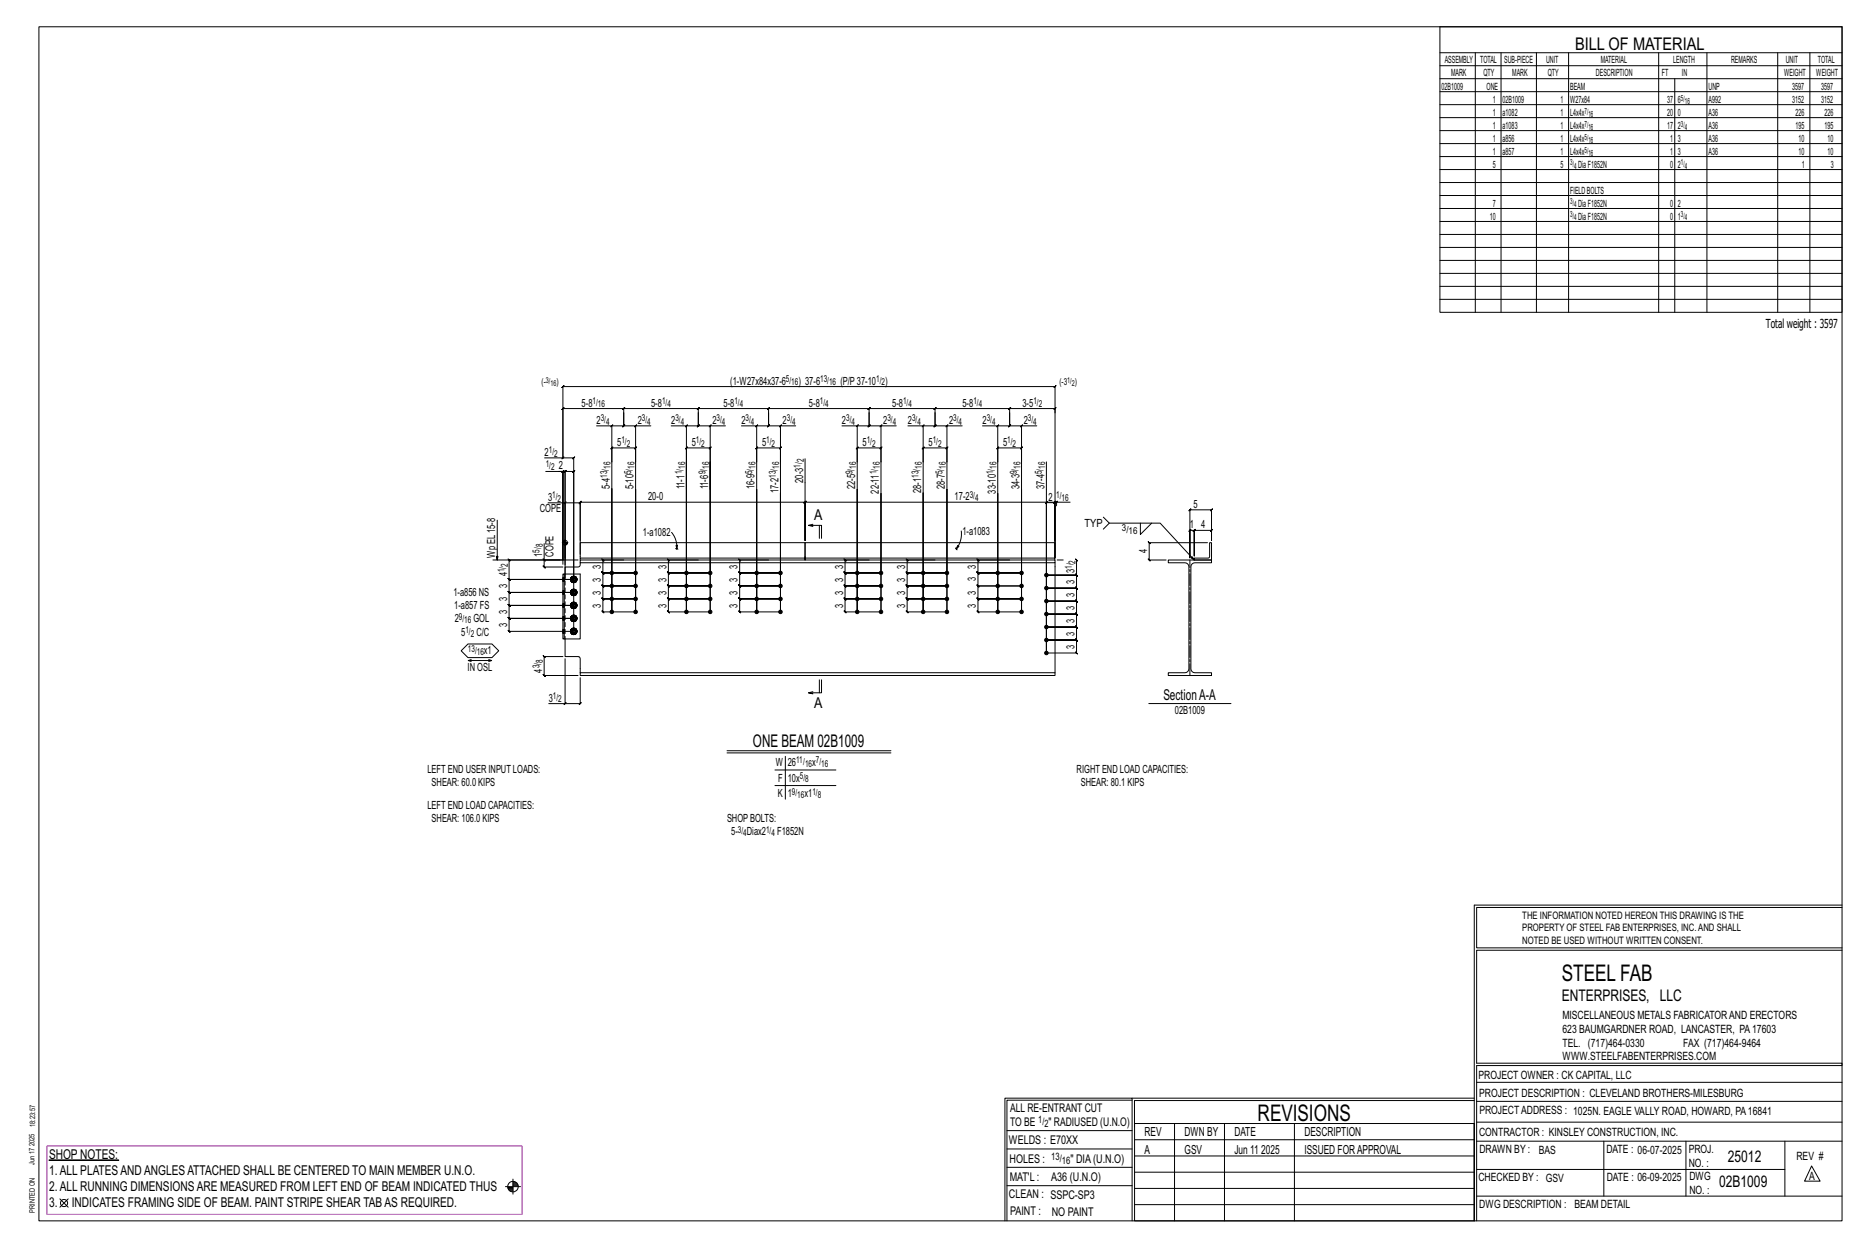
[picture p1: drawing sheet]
<svg xmlns="http://www.w3.org/2000/svg" width="914mm" height="610mm" viewBox="0 0 914 610" stroke-linecap="round" stroke-linejoin="round" font-family="sans-serif">
<g fill="#000" stroke="#000" stroke-width=".49">
<path d="M24 568h34z"/>
<circle cx="299" cy="280" r=".9"/>
<circle cx="299" cy="293" r=".9"/>
<circle cx="299" cy="287" r=".9"/>
<circle cx="299" cy="299" r=".9"/>
<circle cx="311" cy="280" r=".9"/>
<circle cx="311" cy="293" r=".9"/>
<circle cx="311" cy="287" r=".9"/>
<circle cx="311" cy="299" r=".9"/>
<circle cx="336" cy="287" r=".9"/>
<circle cx="336" cy="280" r=".9"/>
<circle cx="336" cy="299" r=".9"/>
<circle cx="336" cy="293" r=".9"/>
<circle cx="348" cy="299" r=".9"/>
<circle cx="348" cy="280" r=".9"/>
<circle cx="348" cy="293" r=".9"/>
<circle cx="348" cy="287" r=".9"/>
<circle cx="370" cy="293" r=".9"/>
<circle cx="370" cy="299" r=".9"/>
<circle cx="370" cy="280" r=".9"/>
<circle cx="370" cy="287" r=".9"/>
<circle cx="382" cy="280" r=".9"/>
<circle cx="382" cy="287" r=".9"/>
<circle cx="382" cy="293" r=".9"/>
<circle cx="382" cy="299" r=".9"/>
<circle cx="420" cy="293" r=".9"/>
<circle cx="420" cy="299" r=".9"/>
<circle cx="420" cy="280" r=".9"/>
<circle cx="420" cy="287" r=".9"/>
<circle cx="431" cy="299" r=".9"/>
<circle cx="431" cy="287" r=".9"/>
<circle cx="431" cy="293" r=".9"/>
<circle cx="431" cy="280" r=".9"/>
<circle cx="452" cy="280" r=".9"/>
<circle cx="452" cy="299" r=".9"/>
<circle cx="452" cy="293" r=".9"/>
<circle cx="452" cy="287" r=".9"/>
<circle cx="464" cy="280" r=".9"/>
<circle cx="464" cy="287" r=".9"/>
<circle cx="464" cy="293" r=".9"/>
<circle cx="464" cy="299" r=".9"/>
<circle cx="488" cy="280" r=".9"/>
<circle cx="488" cy="287" r=".9"/>
<circle cx="488" cy="299" r=".9"/>
<circle cx="488" cy="293" r=".9"/>
<circle cx="500" cy="280" r=".9"/>
<circle cx="500" cy="287" r=".9"/>
<circle cx="500" cy="293" r=".9"/>
<circle cx="500" cy="299" r=".9"/>
<circle cx="512" cy="288" r=".9"/>
<circle cx="512" cy="294" r=".9"/>
<circle cx="512" cy="281" r=".9"/>
<circle cx="512" cy="307" r=".9"/>
<circle cx="512" cy="300" r=".9"/>
<circle cx="512" cy="313" r=".9"/>
<circle cx="512" cy="319" r=".9"/>
</g>
<g fill="none" stroke="#000" stroke-width=".49">
<path d="M19 13h883v584h-883zM705 13h197v140h-197zM705 26h197M705 32h197M705 39h197M722 26v127M735 26v127M752 26v127M768 26v127M812 26v127M820 39v114M836 26v127"/>
<path d="M870 26v127M886 26v127M705 45h197M705 51h197M705 58h197M705 64h197M705 70h197M705 77h197M705 83h197M705 89h197M705 96h197M705 102h197"/>
<path d="M705 108h197M705 115h197M705 121h197M705 127h197M705 134h197M705 140h197M705 146h197M305 200h37h-1l1-1v3M342 200h34l1-1-1 3M376 200h49l1-1-1 3M425 200h33h-1l1-1v3M458 200h36l1-1-1 3"/>
<path d="M494 200h22l1-1-1 3M292 208h7v18M299 209l1-1zM305 200l1-1zM305 202v6h1l-1 1v-1h-6M305 202v6v1l1-1h-1h6M305 202l1-3-1 1h-29v-1l-1 1h1v24M311 209l1-1zM319 208h-8v18M329 208h7v91M336 209l1-1zM341 200l1-1z"/>
<path d="M342 202v6l-1 1 1-1h-6M342 202v6l-1 1 1-1h6M347 209l1-1zM355 208h-7v72M363 208h7v18M370 209l1-1zM376 200l1-1zM376 202v6h1l-1 1v-1h-6M376 202v6v1l1-1h-1h6M382 209l1-1zM390 208h-8v18M412 208h8v18"/>
<path d="M419 209l1-1zM425 200l1-1zM425 202v6h1l-1 1v-1h-5M425 202v6v1l1-1h-1h6M431 209l1-1zM439 208h-8v18M444 208h8v18M451 209l1-1zM457 200l1-1zM458 202v6l-1 1 1-1h-6M458 202v6l-1 1 1-1h6M463 209l1-1z"/>
<path d="M471 208h-7v18M481 208h7v18M488 209l1-1zM494 200l1-1zM494 202v6h1l-1 1v-1h-6M494 202v6v1l1-1h-1h6M500 209l1-1zM508 208h-8v18M267 224h9M267 231h9v43h-35M273 231h8h-1l1-1v1v52M276 224l-1 1 1-1z"/>
<path d="M276 224h5l-1 1 1-1v85h-32h1l-1-1v1v-6h1l-1-1v1h32h-32h1l-1-1v1v-7l1 1-1-1h32h-32l1 1-1-1v-6h1l-1-1v1h32h-32h1l-1-1v1v-7l1 1-1-1h32h-32l1 1-1-1v-9h1l-1-1v1h25M276 224v-35l-1 1 1-1h240v1l1-1h-1v84M276 230l-1 1zM277 231v-1l-1 1zM277 231v52M277 230l-1 1zM299 226v-7v1l1-1h-1h12v1l1-1h-1v7M299 226v73M311 226v73h-16l1 1-1-1v-6l1 1-1-1h16h-16l1 1-1-1v-6h1l-1-1v1h16h-16h1l-1-1v1v-7l1 1-1-1h16h-16l1 1-1-1v-6h1l-1-1v1h10M336 239v-13v73M348 239v-13v73M370 226v-7v1l1-1h-1h12v1l1-1h-1v7"/>
<path d="M370 226v73M382 226v73h-20l1 1-1-1v-6l1 1-1-1h20h-20l1 1-1-1v-6h1l-1-1v1h20h-20h1l-1-1v1v-7l1 1-1-1h20h-20l1 1-1-1v-6h1l-1-1v1h14M394 224v40M420 226v-7l-1 1 1-1h11v1l1-1h-1v7M420 226v73M431 226v73h-17v1l-1-1h1v-6v1l-1-1h1h17h-17v1l-1-1h1v-6l-1-1 1 1h17h-17l-1-1 1 1v-7v1l-1-1h1h17h-17v1l-1-1h1v-6l-1-1 1 1h11M452 226v-7l-1 1 1-1h12l-1 1 1-1v7M452 226v73M464 226v73h-20l1 1-1-1v-6l1 1-1-1h20h-20l1 1-1-1v-6h1l-1-1v1h20h-20h1l-1-1v1v-7l1 1-1-1h20h-20l1 1-1-1v-6h1l-1-1v1h14M488 226v-7v1l1-1h-1h12v1l1-1h-1v7M488 226v73M500 239v60h-21v1l-1-1h1v-6v1l-1-1h1h21h-21v1l-1-1h1v-6l-1-1 1 1h21h-21l-1-1 1 1v-7v1l-1-1h1h21h-21v1l-1-1h1v-6l-1-1 1 1h15"/>
<path d="M500 226v73M512 226v93M243 255v19M268 246h9v30M276 247l1-1zM277 246h7v1l1-1h-1v25M398 258l-2-1h6v6M398 257h-2M401 257v6M471 260a12 12 0 0 1-3 9M517 246l1-1-1 1zM517 246h-1l1-1-1 1v18v-18l1-1-1 1h-122l1-1-1 1v18v-18l1-1-1 1h-110l1-1-1 1v18"/>
<path d="M524 246h-7v1l-1 1v25M540 253l3 3h25l17 18M543 256l-3 3M558 256v5l6-5M582 250l1-1h-1h11v1l1-1h-1v15v-5h1l-1 1v-1h-8l-1 1 1-1v13v-13l-1 1 1-1h-3h1l-1 1v-1v14v-24zM266 273l1 1zM266 266v8h17M266 274v3l1 1-1-1h10M275 266h3M276 265v1M276 264v2M277 274v-43h-1v45"/>
<path d="M277 266v1M277 266h.1M278 266h.1M284 274h232v1h-232zM284 273v-7h110v8v-1h-110v1M284 275l-1 2h-6v4M284 275h.1M329 260a11 11 0 0 1 2 9M331 268v1M331 267h1l-1 2zM331 269h1M342 274h-15v-1l1 1h-1v6l1 1-1-1h21h-21l1 1-1-1v7v-1l1 1h-1h21h-21v-1l1 1h-1v6l1 1-1-1h21h-21l1 1-1-1v6l1 1-1-1h21"/>
<path d="M468 268v1M468 269h.1M469 267l-1 2zM516 273v-7h-122v7h122v1M516 273v-27l1-1-1 1h-4l1-1-1 1v73M516 275v54M518 274h2M527 274l-1-1 1 1v7h-1l1 1v-1h-15h15h-1l1 1v-1v7l-1-1 1 1h-15h15l-1-1 1 1v6h-1l1 1v-1h-15h15h-1l1 1v-1v6h-1l1 1v-1h-15h15h-1l1 1v-1v7l-1-1 1 1h-15h15l-1-1 1 1v6h-1l1 1v-1h-15h15h-1l1 1v-1v6h-1l1 1v-1h-15M572 274h21v1h-9l-1 2v50l1 2h9v1h-21v-1h9l1-2v-50l-1-2h-9zM585 273h7v-7h1v8h-8zM591 266h-28l-1-1 1 1v8l-1-1 1 1h8M276 281v32z"/>
<path d="M276 281h8v32h-8M279 296h1M279 290h1M279 283h1M279 289l1 1M280 297v1M280 291h.1M280 285h.1M280 296l-1 1M280 290h-1M280 283l-1 1M280 296v-1l-1 1 1 1"/>
<path d="M280 289l-1 1 1 1v-1M280 283v-1l-1 1 1 2v-1M280 297l1 1M280 291h1M280 284l1 1M280 295h.1M280 288v1M280 282h.1M281 295h-1M281 295h1M281 288l-1 1M281 289v-1l1 1"/>
<path d="M281 282l-1 1M281 282h1v1M281 295l1 1v1M281 289l1 1M281 283h1v1M282 297l-1 1v-1M282 291h-1M282 284v1h-1M282 297h.1M282 290v1M282 284v1M282 296l-1 1"/>
<path d="M282 290l-1 1M282 283l-1 1M282 295v1M282 289h.1M282 282v1M282 296h.1M282 289v1M282 283h.1M336 299v-80v1l1-1h-1h12l-1 1 1-1v80M226 318l3-3h12l3 3-3 4h-12zM277 313v8l7 1v7M279 309h1"/>
<path d="M279 303h1M279 308l1 1M279 302l1 1M280 310h.1M280 304h.1M280 309h-1M280 303h-1M280 308l-1 1 1 1v-1M280 302v-1l-1 2 1 1v-1M280 310h1M280 303l1 1M280 307v1"/>
<path d="M280 301h.1M281 307l-1 1M281 308v-1l1 1M281 301l-1 1M281 302v-1h1v1M281 308l1 1M281 302l1 1M282 310h-1M282 303v1h-1M282 309v1M282 303v1M282 309l-1 1"/>
<path d="M282 303h-1M282 308h.1M282 301v1M282 308v1M282 302v1M229 323h12l-2 1M231 323h-2l2 1M239 323h2M276 321h-10l1 1-1-1v9l1 1-1-1h17M277 322v22h-8M284 329h232v1h-232zM284 332v12h1l-1 1v-1h-7"/>
<path d="M398 338l-2 1M401 333v6M402 333v6h-6h2M276 345l1-1zM562 344h41M356 367h80M356 368h80M379 377h30M384 370v21M379 384h30M722 443v154M722 443h180"/>
<path d="M902 444h-179v20h179M902 465h-179v55h179v1h-179v76M554 538h-61v59M554 537h168M722 538h-167v13M723 539h179M723 530h179M493 553h61M555 550h167v47h-167zM555 558h167M575 550v47M599 550v47"/>
<path d="M634 550v47M723 549h179M723 558h179M785 558v27M825 558v27M874 558v27M251 577v7M251 579h2M251 580h3M251 578h2M493 571h61M493 562h61"/>
<path d="M555 573h167M555 566h167M723 572h151M887 570l4 8h-8zM29 587l4 4M33 587l-4 4M247 581h8M249 581h2M249 582h2M250 583h1M492 597v-60h62v60M493 580h61"/>
<path d="M555 589h167M555 581h167M723 585h179"/>
<circle cx="277" cy="266" r="1.2"/>
<circle cx="31" cy="589" r="1.8"/>
<circle cx="251" cy="581" r="2.6"/>
</g>
<path d="M23 561h233v33h-233z" fill="none" stroke="#f0f" stroke-width=".5"/>
<g fill="none" stroke="#000" stroke-width=".49" stroke-dasharray="2 1.4">
<path d="M276 297h.1M276 296h.1M276 295h.1M276 291h.1M276 291v-1M276 290v1M276 290h.1M276 289h.1M276 284h.1M276 283h.1M276 297v-1v1M276 284v-1v1"/>
<path d="M277 281v32M279 296v1zM279 290h.1M279 283v1zM279 296l1-1-1 1 1 2-1-2h1M279 290l1-1-1 1 1 1-1-1h1M279 283l1-1-1 1 1 2-1-2h1M279 296h.1M279 297h1zM279 289v1zM279 290l1 1zM279 283h.1"/>
<path d="M279 284l1 1zM279 297l1-1M279 296h1M279 290h1M279 289l1 1M279 284l1-1M279 283h1M280 295l-1 1zM280 297v1zM280 295h.1M280 289h-1zM280 291h.1"/>
<path d="M280 289v-1zM280 282l-1 1zM280 285h.1M280 282h.1M280 297v1M280 289v-1M280 297h.1M280 296v-1M280 290v1M280 289h.1M280 284h.1M280 283h.1"/>
<path d="M280 296v1zM280 290h.1M280 283v1zM280 298h2zM280 295h2zM280 291h2zM280 289h2zM280 285h2zM280 282h2zM280 295l-1 1v1h1h-1h1M280 289l-1 1v-1v1l1 1-1-1 1 1M280 283v-1l-1 1v1l1 1-1-1 1 1v-1"/>
<path d="M280 296h.1M280 289v1zM280 290v1zM280 298h1zM280 295h1zM280 291h1zM280 288h1zM280 285h1zM280 282h1zM280 297l1 1h-1h1h-1zM280 297h1zM280 296l1-1z"/>
<path d="M280 291h1h-1h1h-1zM280 289h1zM280 284l1 1h-1h1h-1zM280 284h1zM280 283h1zM281 295h-1h1h-1h1M281 298h.1M281 297v1M281 297h.1M281 295v1zM281 295h.1M281 288h-1h1h-1l1 1"/>
<path d="M281 291h.1M281 289h.1M281 288v1zM281 288h.1M281 282h-1h1h-1h1M281 285h.1M281 284h.1M281 283h.1M281 282v1zM281 282h.1M281 297h1M281 297h1z"/>
<path d="M281 296h1zM281 295h1M281 291h1M281 291l1-1zM281 289h1zM281 289h1M281 284h1M281 284h1zM281 283h1zM281 283h1M281 298l1-1zM281 298l1-1"/>
<path d="M281 295h1zM281 291h1zM281 288l1 1zM281 288l1 1M281 285h1zM281 285h1M281 282h1zM281 282h1M282 296h.1M282 289v1zM282 283h.1M282 295v1z"/>
<path d="M282 282v1zM282 296v1zM282 290h.1M282 283v1zM282 297h.1M282 296v-1M282 290v1M282 289h.1M282 284v1M282 283v-1M282 297v-1M282 295v2"/>
<path d="M282 291v-1M282 289v1M282 285v-2M282 282v1v1M282 290v1zM282 284v1zM282 296v2zM282 283v2zM276 310h.1M276 309v1M276 309h.1M276 308h.1"/>
<path d="M276 303h.1M276 302h.1M279 309v1zM279 303h.1M279 309h.1M279 309l1-1-1 1 1 1-1-1h1M279 303l1-2-1 2 1 1-1-1h1M279 308v1zM279 310h1zM279 302v1zM279 303l1 1zM279 309h1"/>
<path d="M279 308l1 1M279 303h1M279 302l1 1M280 308h-1zM280 310h.1M280 308v-1zM280 301l-1 1zM280 304h.1M280 301h.1M280 308v-1M280 309v1M280 308h.1"/>
<path d="M280 303h.1M280 302h.1M280 309h.1M280 310h2zM280 308h2zM280 304h2zM280 301h2zM280 308l-1 1v-1v1l1 1-1-1 1 1M280 302v-1l-1 2v-1v1l1 1-1-1 1 1v-1M280 308v1zM280 309v1zM280 302v1z"/>
<path d="M280 310h1zM280 307h1zM280 304h1zM280 301h1zM280 310h1h-1h1h-1zM280 308h1zM280 303l1 1h-1h1h-1zM280 303h1zM280 302h1zM281 307h-1h1h-1l1 1M281 310h.1M281 308h.1"/>
<path d="M281 307v1zM281 307h.1M281 301h-1h1h-1l1 1M281 304h.1M281 303h.1M281 302h.1M281 301v1zM281 301h.1M281 310h1M281 310l1-1zM281 308h1zM281 308h1"/>
<path d="M281 303h1M281 303h1zM281 302h1zM281 302h1M281 310h1zM281 307l1 1zM281 307l1 1M281 304h1zM281 304h1M281 301h1zM281 301h1M282 308v1z"/>
<path d="M282 302v1zM282 301v2zM282 309h.1M282 303h.1M282 309v1M282 308h.1M282 303v1M282 302v-1M282 310v-1M282 308v1M282 304v-1M282 301v1v1"/>
<path d="M282 301v1zM282 302v1M282 310h.1M282 303v1zM282 309v1z"/>
</g>
<path d="M582 330v-56" fill="none" stroke="#000" stroke-width=".49" stroke-dasharray="5.8 1 1 1"/>
<g font-size="11.2">
<text x="764" y="480">STEEL FAB</text>
<text x="616" y="548">REVISIONS</text>
</g>
<g font-size="8.6">
<text x="771" y="24">BILL OF MATERIAL</text>
<text x="369" y="365">ONE BEAM 02B1009</text>
</g>
<g font-size="7.9">
<text x="765" y="490">ENTERPRISES, LLC</text>
<text x="846" y="569">25012</text>
<text x="842" y="581">02B1009</text>
</g>
<g font-size="7.3">
<text x="399" y="255">A</text>
<text x="399" y="346">A</text>
<text x="569" y="342">SectionA-A</text>
</g>
<g font-size="6.6">
<text x="24" y="567">SHOP NOTES:</text>
<text x="24" y="575">1.ALL PLATESANDANGLESATTACHED SHALL BE CENTERED TO MAIN MEMBER U.N.O.</text>
<text x="24" y="583">2.ALL RUNNING DIMENSIONSARE MEASURED FROM LEFT END OF BEAM INDICATED THUS</text>
<text x="24" y="591">3.</text>
<text x="35" y="591">INDICATES FRAMING SIDE OF BEAM. PAINT STRIPE SHEAR TABAS REQUIRED.</text>
</g>
<g font-size="6.1">
<text x="864" y="161">Total weight : 3597</text>
<text x="560" y="556">REV</text>
<text x="580" y="556">DWN BY</text>
<text x="604" y="556">DATE</text>
<text x="639" y="556">DESCRIPTION</text>
<text x="560" y="564">A</text>
<text x="580" y="564">GSV</text>
<text x="604" y="564">Jun 11</text>
<text x="617" y="564">2025</text>
<text x="639" y="564">ISSUED FORAPPROVAL</text>
</g>
<g font-size="5.9">
<text x="494" y="560">WELDS : E70XX</text>
<text x="494" y="569">HOLES :</text>
<text x="524" y="569">&quot; DIA(U.N.O)</text>
<text x="494" y="578">MAT'L :</text>
<text x="515" y="578">A36 (U.N.O)</text>
<text x="494" y="586">CLEAN : SSPC-SP3</text>
<text x="495" y="595">PAINT :</text>
<text x="515" y="595">NO PAINT</text>
</g>
<g font-size="5.8">
<text x="494" y="544">ALL RE-ENTRANT CUT</text>
<text x="494" y="551">TO BE</text>
<text x="513" y="551">&quot; RADIUSED (U.N.O)</text>
</g>
<g font-size="5.6">
<text x="765" y="499">MISCELLANEOUS METALS FABRICATORAND ERECTORS</text>
<text x="765" y="505">623 BAUMGARDNER ROAD, LANCASTER, PA17603</text>
<text x="765" y="512">TEL. (717)464-0330</text>
<text x="824" y="512">FAX (717)464-9464</text>
<text x="765" y="519">WWW.STEELFABENTERPRISES.COM</text>
<text x="724" y="528">PROJECT OWNER : CK CAPITAL, LLC</text>
<text x="724" y="537">PROJECT DESCRIPTION : CLEVELAND BROTHERS-MILESBURG</text>
<text x="724" y="545">PROJECTADDRESS : 1025N. EAGLE VALLY ROAD, HOWARD, PA16841</text>
<text x="724" y="556">CONTRACTOR : KINSLEY CONSTRUCTION, INC.</text>
<text x="724" y="564">DRAWN BY :</text>
<text x="753" y="564">BAS</text>
<text x="786" y="564">DATE : 06-07-2025</text>
<text x="827" y="564">PROJ.</text>
<text x="879" y="568">REV #</text>
<text x="827" y="571">NO. :</text>
<text x="724" y="578">CHECKED BY : GSV</text>
<text x="787" y="578">DATE : 06-09-2025</text>
<text x="827" y="578">DWG</text>
<text x="886" y="578">A</text>
<text x="827" y="584">NO. :</text>
<text x="724" y="591">DWG DESCRIPTION : BEAM DETAIL</text>
</g>
<g font-size="5.5">
<text x="357" y="188">(1-W27x84x37-6</text>
<text x="391" y="188">) 37-6</text>
<text x="411" y="188">(P/P37-10</text>
<text x="433" y="188">)</text>
<text x="285" y="199">5-8</text>
<text x="319" y="199">5-8</text>
<text x="354" y="199">5-8</text>
<text x="396" y="199">5-8</text>
<text x="437" y="199">5-8</text>
<text x="471" y="199">5-8</text>
<text x="500" y="199">3-5</text>
<text x="292" y="207">2</text>
<text x="312" y="207">2</text>
<text x="329" y="207">2</text>
<text x="349" y="207">2</text>
<text x="363" y="207">2</text>
<text x="383" y="207">2</text>
<text x="412" y="207">2</text>
<text x="432" y="207">2</text>
<text x="444" y="207">2</text>
<text x="465" y="207">2</text>
<text x="481" y="207">2</text>
<text x="501" y="207">2</text>
<text x="302" y="218">5</text>
<text x="339" y="218">5</text>
<text x="373" y="218">5</text>
<text x="422" y="218">5</text>
<text x="455" y="218">5</text>
<text x="491" y="218">5</text>
<text x="267" y="223">2</text>
<text x="273" y="230">2</text>
<text x="299" y="239" transform="rotate(-90 299 239)">5-4</text>
<text x="310" y="239" transform="rotate(-90 310 239)">5-10</text>
<text x="335" y="239" transform="rotate(-90 335 239)">11-1</text>
<text x="347" y="239" transform="rotate(-90 347 239)">11-6</text>
<text x="369" y="239" transform="rotate(-90 369 239)">16-9</text>
<text x="393" y="236" transform="rotate(-90 393 236)">20-3</text>
<text x="419" y="239" transform="rotate(-90 419 239)">22-5</text>
<text x="463" y="239" transform="rotate(-90 463 239)">28-7</text>
<text x="499" y="239" transform="rotate(-90 499 239)">34-3</text>
<text x="511" y="239" transform="rotate(-90 511 239)">37-4</text>
<text x="268" y="245">3</text>
<text x="317" y="245">20-0</text>
<text x="381" y="241" transform="rotate(-90 381 241)">17-2</text>
<text x="430" y="242" transform="rotate(-90 430 242)">22-11</text>
<text x="451" y="241" transform="rotate(-90 451 241)">28-1</text>
<text x="467" y="245">17-2</text>
<text x="487" y="242" transform="rotate(-90 487 242)">33-10</text>
<text x="513" y="245">2</text>
<text x="264" y="251">COPE</text>
<text x="584" y="248">5</text>
<text x="531" y="258">TYP</text>
<text x="315" y="262">1-a1082</text>
<text x="471" y="262">1-a1083</text>
<text x="582" y="258">1</text>
<text x="588" y="258">4</text>
<text x="242" y="273" transform="rotate(-90 242 273)">Wp EL15-8</text>
<text x="265" y="272" transform="rotate(-90 265 272)">1</text>
<text x="271" y="272" transform="rotate(-90 271 272)">COPE</text>
<text x="562" y="271" transform="rotate(-90 562 271)">4</text>
<text x="248" y="282" transform="rotate(-90 248 282)">4</text>
<text x="294" y="278" transform="rotate(-90 294 278)">3</text>
<text x="326" y="278" transform="rotate(-90 326 278)">3</text>
<text x="361" y="278" transform="rotate(-90 361 278)">3</text>
<text x="413" y="278" transform="rotate(-90 413 278)">3</text>
<text x="443" y="278" transform="rotate(-90 443 278)">3</text>
<text x="478" y="278" transform="rotate(-90 478 278)">3</text>
<text x="526" y="280" transform="rotate(-90 526 280)">3</text>
<text x="248" y="288" transform="rotate(-90 248 288)">3</text>
<text x="294" y="285" transform="rotate(-90 294 285)">3</text>
<text x="326" y="285" transform="rotate(-90 326 285)">3</text>
<text x="361" y="285" transform="rotate(-90 361 285)">3</text>
<text x="413" y="285" transform="rotate(-90 413 285)">3</text>
<text x="443" y="285" transform="rotate(-90 443 285)">3</text>
<text x="478" y="284" transform="rotate(-90 478 284)">3</text>
<text x="526" y="286" transform="rotate(-90 526 286)">3</text>
<text x="222" y="291">1-a856 NS</text>
<text x="294" y="291" transform="rotate(-90 294 291)">3</text>
<text x="326" y="291" transform="rotate(-90 326 291)">3</text>
<text x="361" y="291" transform="rotate(-90 361 291)">3</text>
<text x="413" y="291" transform="rotate(-90 413 291)">3</text>
<text x="443" y="291" transform="rotate(-90 443 291)">3</text>
<text x="478" y="291" transform="rotate(-90 478 291)">3</text>
<text x="526" y="292" transform="rotate(-90 526 292)">3</text>
<text x="222" y="298">1-a857 FS</text>
<text x="248" y="294" transform="rotate(-90 248 294)">3</text>
<text x="294" y="297" transform="rotate(-90 294 297)">3</text>
<text x="326" y="297" transform="rotate(-90 326 297)">3</text>
<text x="361" y="297" transform="rotate(-90 361 297)">3</text>
<text x="413" y="297" transform="rotate(-90 413 297)">3</text>
<text x="443" y="297" transform="rotate(-90 443 297)">3</text>
<text x="478" y="297" transform="rotate(-90 478 297)">3</text>
<text x="526" y="298" transform="rotate(-90 526 298)">3</text>
<text x="223" y="305">2</text>
<text x="232" y="305">GOL</text>
<text x="248" y="300" transform="rotate(-90 248 300)">3</text>
<text x="526" y="305" transform="rotate(-90 526 305)">3</text>
<text x="226" y="311">5</text>
<text x="233" y="311">C/C</text>
<text x="248" y="307" transform="rotate(-90 248 307)">3</text>
<text x="526" y="311" transform="rotate(-90 526 311)">3</text>
<text x="526" y="317" transform="rotate(-90 526 317)">3</text>
<text x="237" y="320">x1</text>
<text x="229" y="328">IN OSL</text>
<text x="265" y="329" transform="rotate(-90 265 329)">4</text>
<text x="269" y="343">3</text>
<text x="575" y="349">02B1009</text>
<text x="209" y="378">LEFT END USER INPUT LOADS:</text>
<text x="380" y="375">W</text>
<text x="386" y="375">26</text>
<text x="398" y="375">x</text>
<text x="527" y="378">RIGHT END LOAD CAPACITIES:</text>
<text x="381" y="382">F</text>
<text x="386" y="382">10x</text>
<text x="211" y="385">SHEAR: 60.0 KIPS</text>
<text x="529" y="385">SHEAR: 80.1 KIPS</text>
<text x="209" y="396">LEFT END LOAD CAPACITIES:</text>
<text x="381" y="390">K</text>
<text x="386" y="390">1</text>
<text x="394" y="390">x1</text>
<text x="211" y="402">SHEAR: 106.0 KIPS</text>
<text x="356" y="402">SHOPBOLTS:</text>
<text x="358" y="409">5-</text>
<text x="366" y="409">Diax2</text>
<text x="380" y="409">F1852N</text>
</g>
<g font-size="5">
<text x="745" y="450">THE INFORMATION NOTED HEREON THIS DRAWING IS THE</text>
<text x="745" y="456">PROPERTY OF STEEL FAB ENTERPRISES, INC.AND SHALL</text>
<text x="745" y="462">NOTED BE USED WITHOUT WRITTEN CONSENT.</text>
<text x="508" y="550">1/</text>
<text x="511" y="551">2</text>
<text x="515" y="568">13/</text>
<text x="520" y="570">16</text>
</g>
<g font-size="4.9">
<text x="707" y="31">ASSEMBLY</text>
<text x="725" y="31">TOTAL</text>
<text x="736" y="31">SUB-PIECE</text>
<text x="757" y="31">UNIT</text>
<text x="784" y="31">MATERIAL</text>
<text x="819" y="31">LENGTH</text>
<text x="847" y="31">REMARKS</text>
<text x="874" y="31">UNIT</text>
<text x="890" y="31">TOTAL</text>
<text x="710" y="37">MARK</text>
<text x="726" y="37">QTY</text>
<text x="740" y="37">MARK</text>
<text x="758" y="37">QTY</text>
<text x="781" y="37">DESCRIPTION</text>
<text x="814" y="37">FT</text>
<text x="823" y="37">IN</text>
<text x="873" y="37">WEIGHT</text>
<text x="889" y="37">WEIGHT</text>
<text x="706" y="44">02B1009</text>
<text x="728" y="44">ONE</text>
<text x="769" y="44">BEAM</text>
<text x="836" y="44">UNP</text>
<text x="877" y="44">3597</text>
<text x="891" y="44">3597</text>
<text x="731" y="50">1</text>
<text x="736" y="50">02B1009</text>
<text x="764" y="50">1</text>
<text x="769" y="50">W27x84</text>
<text x="816" y="50">37</text>
<text x="821" y="50">6</text>
<text x="836" y="50">A992</text>
<text x="877" y="50">3152</text>
<text x="891" y="50">3152</text>
<text x="731" y="57">1</text>
<text x="736" y="57">a1082</text>
<text x="764" y="57">1</text>
<text x="769" y="57">L4x4x</text>
<text x="816" y="57">20</text>
<text x="821" y="57">0</text>
<text x="836" y="57">A36</text>
<text x="879" y="57">226</text>
<text x="893" y="57">226</text>
<text x="731" y="63">1</text>
<text x="736" y="63">a1083</text>
<text x="764" y="63">1</text>
<text x="769" y="63">L4x4x</text>
<text x="816" y="63">17</text>
<text x="821" y="63">2</text>
<text x="836" y="63">A36</text>
<text x="879" y="63">195</text>
<text x="893" y="63">195</text>
<text x="731" y="69">1</text>
<text x="736" y="69">a856</text>
<text x="764" y="69">1</text>
<text x="769" y="69">L4x4x</text>
<text x="818" y="69">1</text>
<text x="821" y="69">3</text>
<text x="836" y="69">A36</text>
<text x="880" y="69">10</text>
<text x="895" y="69">10</text>
<text x="731" y="76">1</text>
<text x="736" y="76">a857</text>
<text x="764" y="76">1</text>
<text x="769" y="76">L4x4x</text>
<text x="818" y="76">1</text>
<text x="821" y="76">3</text>
<text x="836" y="76">A36</text>
<text x="880" y="76">10</text>
<text x="895" y="76">10</text>
<text x="731" y="82">5</text>
<text x="764" y="82">5</text>
<text x="772" y="82">DiaF1852N</text>
<text x="818" y="82">0</text>
<text x="821" y="82">2</text>
<text x="882" y="82">1</text>
<text x="896" y="82">3</text>
<text x="769" y="95">FIELDBOLTS</text>
<text x="731" y="101">7</text>
<text x="772" y="101">DiaF1852N</text>
<text x="818" y="101">0</text>
<text x="821" y="101">2</text>
<text x="729" y="107">10</text>
<text x="772" y="107">DiaF1852N</text>
<text x="818" y="107">0</text>
<text x="821" y="107">1</text>
</g>
<g font-size="4.7">
<text x="265" y="188">(-</text>
<text x="272" y="188">)</text>
<text x="385" y="187">5/</text>
<text x="387" y="189">16</text>
<text x="401" y="187">13/</text>
<text x="406" y="189">16</text>
<text x="429" y="187">1/</text>
<text x="432" y="189">2</text>
<text x="519" y="188">(-3</text>
<text x="526" y="188">)</text>
<text x="290" y="198">1/</text>
<text x="324" y="198">1/</text>
<text x="360" y="198">1/</text>
<text x="401" y="198">1/</text>
<text x="442" y="198">1/</text>
<text x="476" y="198">1/</text>
<text x="506" y="198">1/</text>
<text x="293" y="199">16</text>
<text x="327" y="199">4</text>
<text x="362" y="199">4</text>
<text x="404" y="199">4</text>
<text x="445" y="199">4</text>
<text x="479" y="199">4</text>
<text x="508" y="199">2</text>
<text x="294" y="206">3/</text>
<text x="297" y="208">4</text>
<text x="314" y="206">3/</text>
<text x="317" y="208">4</text>
<text x="331" y="206">3/</text>
<text x="333" y="208">4</text>
<text x="351" y="206">3/</text>
<text x="353" y="208">4</text>
<text x="365" y="206">3/</text>
<text x="368" y="208">4</text>
<text x="385" y="206">3/</text>
<text x="388" y="208">4</text>
<text x="414" y="206">3/</text>
<text x="417" y="208">4</text>
<text x="434" y="206">3/</text>
<text x="437" y="208">4</text>
<text x="446" y="206">3/</text>
<text x="449" y="208">4</text>
<text x="467" y="206">3/</text>
<text x="469" y="208">4</text>
<text x="483" y="206">3/</text>
<text x="486" y="208">4</text>
<text x="503" y="206">3/</text>
<text x="506" y="208">4</text>
<text x="269" y="222">1/</text>
<text x="304" y="217">1/</text>
<text x="307" y="219">2</text>
<text x="341" y="217">1/</text>
<text x="343" y="219">2</text>
<text x="375" y="217">1/</text>
<text x="378" y="219">2</text>
<text x="424" y="217">1/</text>
<text x="427" y="219">2</text>
<text x="457" y="217">1/</text>
<text x="459" y="219">2</text>
<text x="493" y="217">1/</text>
<text x="496" y="219">2</text>
<text x="271" y="223">2</text>
<text x="394" y="226" transform="rotate(-90 394 226)">2</text>
<text x="267" y="228">1/</text>
<text x="270" y="230">2</text>
<text x="297" y="234" transform="rotate(-90 297 234)">13/</text>
<text x="299" y="229" transform="rotate(-90 299 229)">16</text>
<text x="309" y="232" transform="rotate(-90 309 232)">5/</text>
<text x="311" y="229" transform="rotate(-90 311 229)">16</text>
<text x="334" y="232" transform="rotate(-90 334 232)">1/</text>
<text x="335" y="229" transform="rotate(-90 335 229)">16</text>
<text x="345" y="232" transform="rotate(-90 345 232)">9/</text>
<text x="347" y="229" transform="rotate(-90 347 229)">16</text>
<text x="368" y="232" transform="rotate(-90 368 232)">5/</text>
<text x="370" y="229" transform="rotate(-90 370 229)">16</text>
<text x="380" y="234" transform="rotate(-90 380 234)">13/</text>
<text x="381" y="229" transform="rotate(-90 381 229)">16</text>
<text x="392" y="229" transform="rotate(-90 392 229)">1/</text>
<text x="417" y="232" transform="rotate(-90 417 232)">9/</text>
<text x="419" y="229" transform="rotate(-90 419 229)">16</text>
<text x="429" y="232" transform="rotate(-90 429 232)">1/</text>
<text x="431" y="229" transform="rotate(-90 431 229)">16</text>
<text x="450" y="234" transform="rotate(-90 450 234)">13/</text>
<text x="451" y="229" transform="rotate(-90 451 229)">16</text>
<text x="461" y="232" transform="rotate(-90 461 232)">5/</text>
<text x="463" y="229" transform="rotate(-90 463 229)">16</text>
<text x="486" y="232" transform="rotate(-90 486 232)">1/</text>
<text x="488" y="229" transform="rotate(-90 488 229)">16</text>
<text x="498" y="232" transform="rotate(-90 498 232)">9/</text>
<text x="499" y="229" transform="rotate(-90 499 229)">16</text>
<text x="510" y="232" transform="rotate(-90 510 232)">5/</text>
<text x="512" y="229" transform="rotate(-90 512 229)">16</text>
<text x="270" y="244">1/</text>
<text x="273" y="245">2</text>
<text x="475" y="243">3/</text>
<text x="477" y="245">4</text>
<text x="517" y="243">1/</text>
<text x="520" y="245">16</text>
<text x="549" y="260">3/</text>
<text x="552" y="261">16</text>
<text x="266" y="268" transform="rotate(-90 266 268)">8</text>
<text x="264" y="270" transform="rotate(-90 264 270)">5/</text>
<text x="526" y="276" transform="rotate(-90 526 276)">2</text>
<text x="247" y="280" transform="rotate(-90 247 280)">1/</text>
<text x="249" y="277" transform="rotate(-90 249 277)">2</text>
<text x="525" y="278" transform="rotate(-90 525 278)">1/</text>
<text x="225" y="303">9/</text>
<text x="227" y="305">16</text>
<text x="228" y="310">1/</text>
<text x="230" y="311">2</text>
<text x="229" y="319">13/</text>
<text x="233" y="321">16</text>
<text x="264" y="327" transform="rotate(-90 264 327)">3/</text>
<text x="266" y="324" transform="rotate(-90 266 324)">8</text>
<text x="271" y="342">1/</text>
<text x="273" y="344">2</text>
<text x="390" y="374">11/</text>
<text x="394" y="375">16</text>
<text x="399" y="374">7/</text>
<text x="402" y="375">16</text>
<text x="392" y="381">5/</text>
<text x="394" y="383">8</text>
<text x="388" y="389">9/</text>
<text x="398" y="389">1/</text>
<text x="390" y="390">16</text>
<text x="400" y="390">8</text>
<text x="361" y="407">3/</text>
<text x="375" y="407">1/</text>
<text x="364" y="409">4</text>
<text x="378" y="409">4</text>
</g>
<g font-size="4.2">
<text x="823" y="49">5/</text>
<text x="825" y="51">16</text>
<text x="776" y="56">7/</text>
<text x="778" y="57">16</text>
<text x="776" y="62">7/</text>
<text x="778" y="63">16</text>
<text x="823" y="62">3/</text>
<text x="825" y="63">4</text>
<text x="776" y="68">5/</text>
<text x="778" y="70">16</text>
<text x="776" y="75">5/</text>
<text x="778" y="76">16</text>
<text x="769" y="81">3/</text>
<text x="770" y="82">4</text>
<text x="823" y="81">1/</text>
<text x="825" y="82">4</text>
<text x="769" y="100">3/</text>
<text x="770" y="101">4</text>
<text x="769" y="106">3/</text>
<text x="770" y="108">4</text>
<text x="823" y="106">3/</text>
<text x="825" y="108">4</text>
</g>
<g font-size="4">
<text x="267" y="187">3/</text>
<text x="269" y="189">16</text>
<text x="522" y="187">1/</text>
<text x="525" y="189">2</text>
</g>
<g font-size="3.7">
<text x="17" y="551" transform="rotate(-90 17 551)">18:23:57</text>
<text x="17" y="561" transform="rotate(-90 17 561)">2025</text>
<text x="17" y="570" transform="rotate(-90 17 570)">Jun 17</text>
<text x="17" y="593" transform="rotate(-90 17 593)">PRINTED ON</text>
</g>
</svg>
